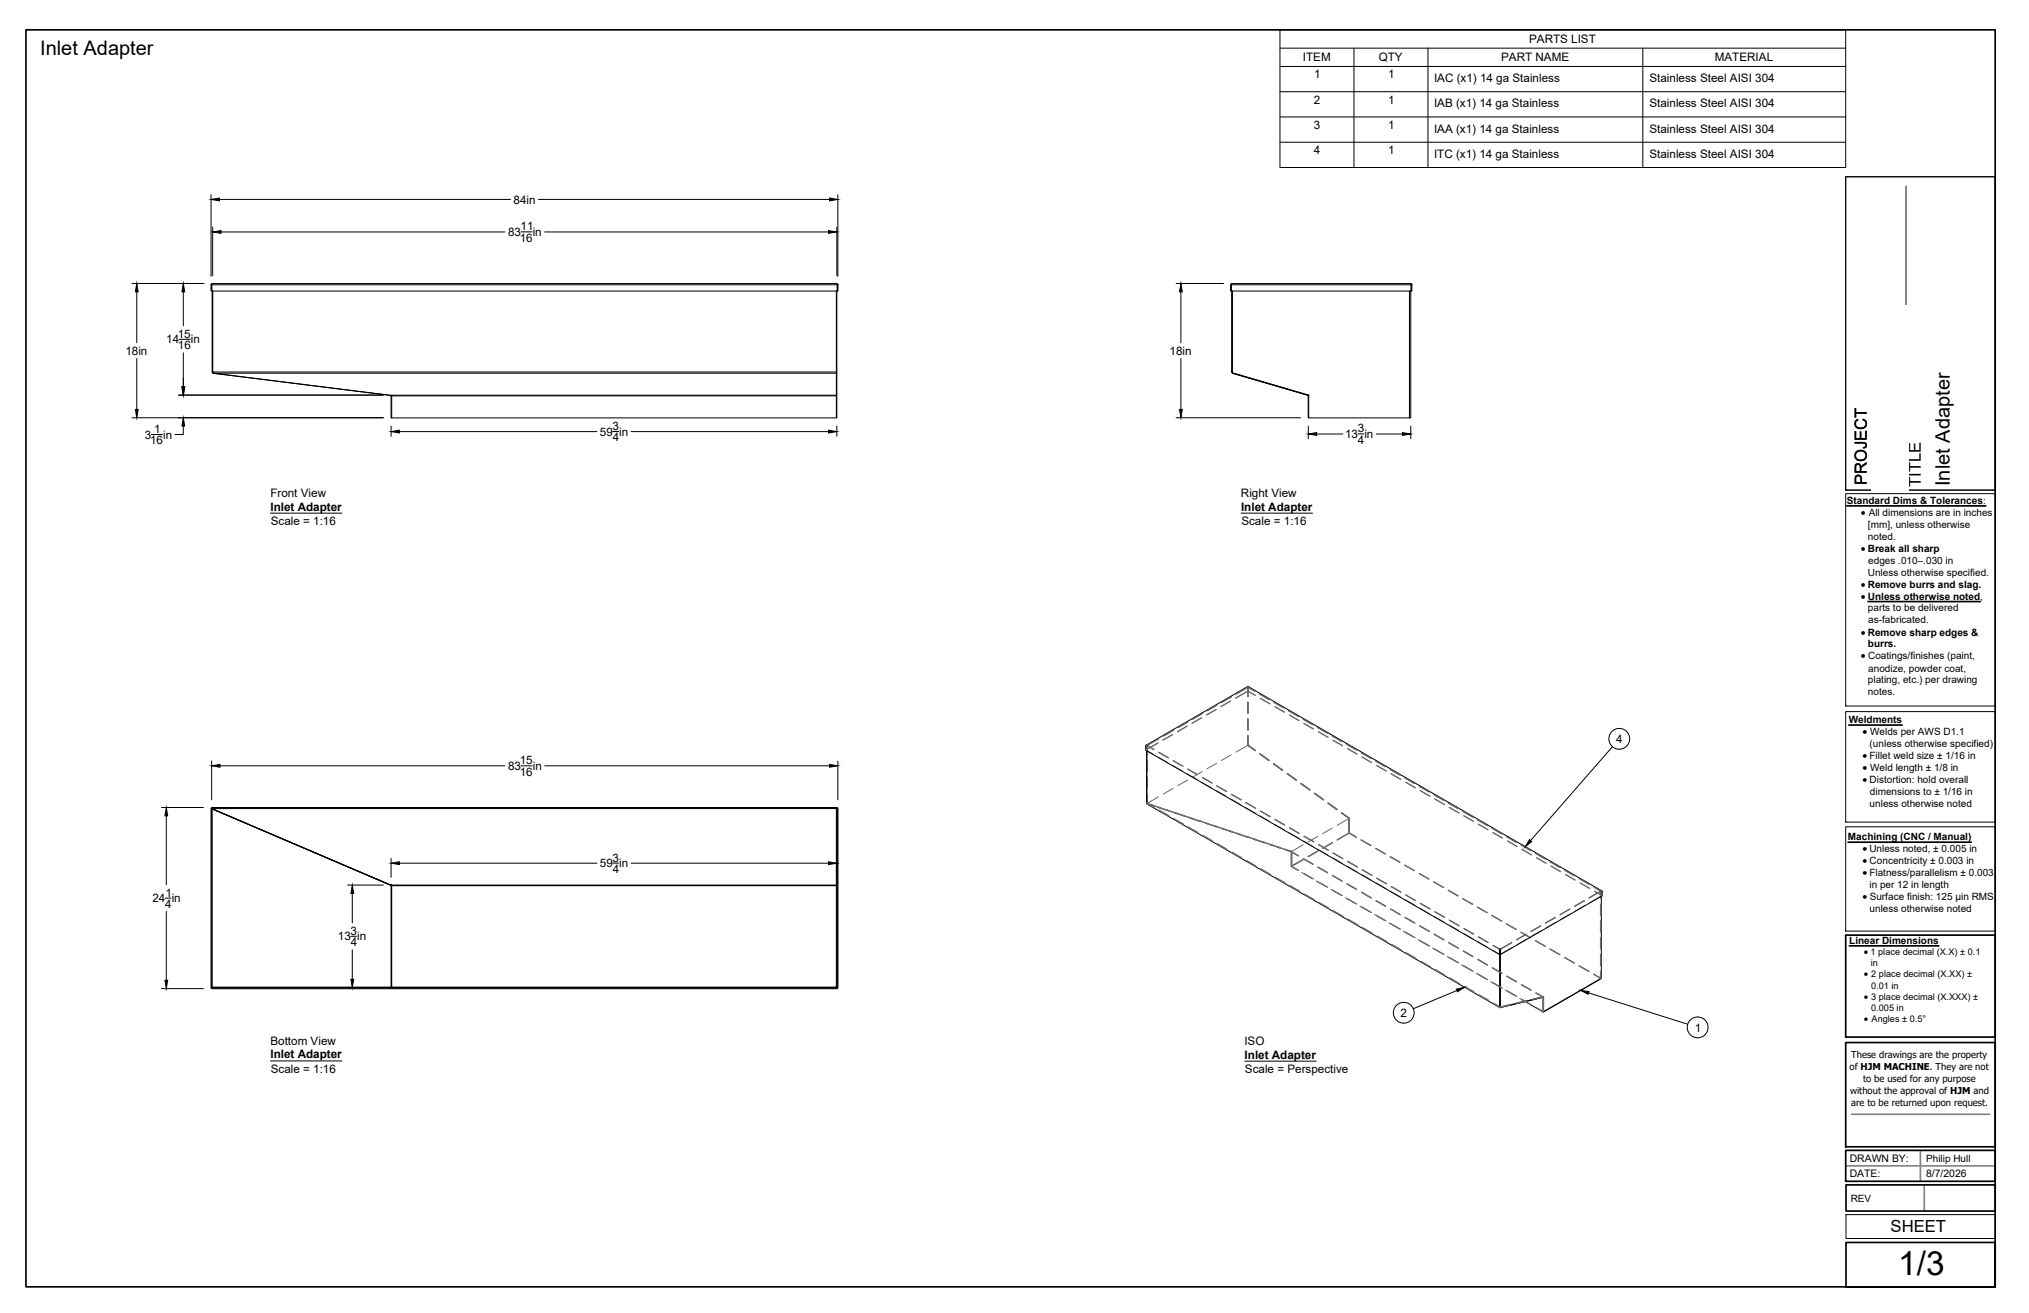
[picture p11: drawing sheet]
<svg xmlns="http://www.w3.org/2000/svg" width="432mm" height="279mm" viewBox="0 0 432 279" stroke-linecap="round" stroke-linejoin="round" font-family="sans-serif">
<!-- layer: Visible -->
<g fill="none" stroke="#000" stroke-width=".21">
<path d="M45.1 60.5l-.1 1.4h-.1v-1.3h.1M45.1 61.9l.2 17.3M45.1 79.2l.3 .2M45.1 60.3h133l.1 1.6h-133.1zM45.2 60.3l-.3 .3M45.3 79.2h.1M45.3 79.2l.2 .2 37.9 4.7v4.8M45.3 79.2l.1 .2M45.3 61.9v17.3M45.4 79.4l37.8 4.7M178 61.9v27h-94.6M178.1 60.3l.2 .3"/>
<path d="M178.1 61.9l-.1 17.4M178.1 79.3l-.1 4.8M178.2 60.5v.1M178.2 60.6h.1v1.3h-.1zM262.1 60.5l-.1 1.4h-.1v-1.3h.1M262.1 60.4l38.1-.1 .1 1.6h-38.3zM262.1 61.9v17.3l.2 .2M262.1 60.3l-.2 .3M262.3 79.2h.1M300.2 60.3l.3 .3M300.2 61.9v27h-21.7v-4.8l-16.3-4.8v-17.4v17.3M300.3 60.5v.1"/>
<path d="M300.3 60.6h.2v1.3h-.2zM83.1 84.1l.1 .2M83.3 84.1l.1 .2M83.4 84.3h-.2v4.6h.2M178.1 84.1l-.1 4.8M278.3 84.1l-16-4.7 16 4.7M278.3 84.1l.1 .1 .1 4.7M278.5 84v.2M278.5 84.1h.1M243.8 158.8v.9l75.4 43.4v11.1M243.9 158.7l-.1 .1M244 158.6h.1"/>
<path d="M244 159.7v11.3l75.2 43.4M244.1 158.6l-.3 .2M244.1 158.6l-.3 .1M244.1 159.8v11.1M265.6 146.1h.1M265.6 146.2l75.3 43.4M265.6 146.2l-21.7 12.4M44.9 172l.3 .1-.1-.1-.1 38.2h-.1zM45.1 171.8h133.1l-.1 .3 .1-.1h-133.1zM45.1 172.2h.3h-.3v37.9h38.1M45.3 172.1l.2 .2-.2-.2h132.7v16.2M45.4 172.2l37.8 16.2"/>
<path d="M178 172.2l.1 16.2-.1 21.5-.2 .1-94.4 .2h94.4l.3-.3M178.2 172h.1v38.2l-.2-.1 .1 .2zM83.2 188.3v.2M83.4 188.3l-37.9-16 37.9 16.1h-.3M83.4 188.2v.1M83.4 188.3h94.6v.2h-94.6zM178.1 188.4v21.5M340.8 190.7v17.5l-12.4 7.1-3.8-2.2M340.8 189.5v.1M341 189.7l-.3-.2 .3 .3M341 189.7v.9l-21.7 12.5v11.2l9.2-2.2v3.2l12.1-7M341 189.7h-.1"/>
<path d="M45.1 210.2l133.1 .1v.1h-133.1l.1-.3zM45.3 210.1l38.1 .1M83.2 210.1v-21.6h.2v21.6M83.2 210.1h.2M83.4 210.1h.1M319.2 202v12.4M319.2 202l.1 .3M319.2 202h.1M319.2 202v.3M319.2 214.4l9.2-2.2v3.1M319.2 202.2l.1 .9zM319.2 202.1v1z"/>
</g>
<!-- layer: Visible Narrow -->
<path d="M45.1 60.6h133.1M45.3 79.2h132.7M45.5 79.4h132.5M262 60.6h38.3M262.1 79.2h.1M262.3 79.3v.1M300 61.9v27M83.4 84.1h94.6M83.4 84.2h94.6M278.3 84v.1M278.4 84.2h.1" fill="none" stroke="#000" stroke-width=".21"/>
<!-- layer: Hidden -->
<g fill="none" stroke="#686868" stroke-width=".21">
<path d="M243.8 158.8l.3-.2 1.4 .8M243.9 159.6l-.1 .1M244 158.6v1.1M244.1 158.6l-.2 .1v.9l1.6 .9M244.1 158.7v1.1M244.1 158.7l1.4 .8M244.2 158.6h.1M244.2 158.6v2M244.2 158.6l-.1 .1M244.2 158.6l1.4 .9M246.4 158.1l-2.5 1.5M246.5 158.1l-2.6 1.5"/>
<path d="M246.5 157.2l-2.5 1.5M246.5 157.2l-2.4 1.5M246.5 157.1l-2.5 1.5M246.6 157.2l-2.4 1.4M249.5 156.3l-2.1 1.2M249.6 156.3l-2.1 1.2M249.6 155.4l-2.1 1.2M249.6 155.3l-2 1.2M249.6 155.4l-2 1.2M249.7 155.4l-2.1 1.2M252.6 154.5l-2.1 1.2M252.7 154.5l-2.1 1.2"/>
<path d="M252.7 153.5l-2 1.2M252.7 153.6l-2.1 1.2M252.8 153.7l-2.1 1.2M253.7 153l2.1-1.2-2 1.2M255.7 152.7l-2.1 1.2M255.8 152.8l-2.1 1.1M255.8 151.8l-2 1.2M255.9 151.9l-2.1 1.2M256.8 151.2l2.1-1.1-2 1.1M258.8 150.9l-2.1 1.2M258.9 151l-2.1 1.2M258.9 150l-2 1.2"/>
<path d="M259 150.1l-2.1 1.2M261.9 149.1l-2.1 1.2M262 149.2l-2.1 1.2M262 148.3l-2.1 1.2M262 148.2l-2.1 1.2M262.1 148.3l-2.1 1.2M265.5 156.5v2.1l1.6 1.2M265.5 146.1v.1M265.5 149.4v2.4M265.5 153v2.3M265.5 147.1l-2.6 1.4M265.6 146.2v.9l-2.6 1.5"/>
<path d="M265.6 146.1l-2.6 1.5M265.6 146.2l-2.6 1.5M265.6 158.6l1.6 1.1M265.6 158.5l1.5 1.2M265.6 146.2v.9l1.5 .9M265.6 146.2v.9M265.6 146.1v.1M265.6 146.2v2M265.6 149.4v2.4M265.6 153v2.4M265.6 156.5v2.1M265.6 146.1l1.5 .9"/>
<path d="M265.6 158.6l-2.6 1.4M265.6 146.2l1.5 .9M265.6 146.3l1.4 .8M265.6 146.3l-.1 1.9M265.6 146.3l-2.5 1.4M265.6 146.2v2.1M265.6 156.6v1.9M265.6 146.2l1.4 .9M265.6 147.1l1.6 .9M268 147.7l2.1 1.2M268.1 147.7l2 1.1M268.1 147.6l2.1 1.2"/>
<path d="M268.1 147.7l2.1 1.2M268.2 148.6l2 1.2M268.2 148.6l2.1 1.2M271.1 149.5l2.1 1.2M271.2 149.4l2.1 1.3M271.2 149.4l2.1 1.2M271.3 150.4l2 1.2M271.3 150.3l2.1 1.2M274.2 151.3l2 1.2M274.3 151.2l2.1 1.2M274.4 152.2l2 1.2M274.4 152.1l2.1 1.2"/>
<path d="M277.3 153.1l2 1.1M277.3 153l2.1 1.2M277.4 153l2.1 1.2M277.5 154l2 1.2M277.5 153.9l2.1 1.2M280.4 154.8l2 1.2M280.4 154.8l2.1 1.2M280.5 154.7l2.1 1.2M280.5 154.8l2.1 1.2M280.5 155.7l2.1 1.2M280.6 155.7l2.1 1.2M283.5 156.6l2 1.2"/>
<path d="M283.5 156.6l2.2 1.2M283.6 156.5l2 1.2M283.6 157.5l2.1 1.2M283.7 157.5l2.1 1.2M286.6 158.4l2 1.2M286.6 158.4l2.1 1.2M286.7 158.3l2 1.2M286.7 158.4l2.1 1.2M286.7 159.3l2.1 1.2M286.8 159.3l2.1 1.2M244.1 170.8l.2 .3zM244.2 168.9l-.1 2 .2 .2-.1-.2"/>
<path d="M244.2 161.8v2.4M244.2 165.4v2.3M244.2 171l1.4 .9M244.3 171.1l1.1 .4M244.3 171l1.4 .8M244.3 171l1.1 .4M244.3 171.1l4.5 1.5M244.4 171l4.4 1.5M246.4 171.8l2.3 .8M246.5 161.1l2.1 1.2M246.5 169.6l-2.5 1.4 1.3 .4M246.6 160l2.1 1.3"/>
<path d="M246.6 160.1l2 1.2M246.7 172.5l2 1.2M246.7 172.4l2.1 1.2M248.2 172.4l2.3 .7M248.3 172.3l2.2 .8M249.6 162.9l2.1 1.2M249.6 167.8l-2 1.2M249.7 161.8l2 1.2M249.7 161.9l2 1.2M249.7 161.9l2.1 1.2M249.7 174.2l2.1 1.2M249.8 172.9l2.3 .8"/>
<path d="M249.8 174.2l2.1 1.1M249.9 173l2.3 .7M249.9 172.9l2.3 .7M251.6 173.5l2.3 .8M251.7 173.4l3.9 1.4M252.7 164.7l2.1 1.2M252.7 166l-2 1.2M252.8 163.6l2.1 1.2M252.8 163.7l2 1.2M252.8 176l2.1 1.2M252.9 176l2.1 1.1M253.2 174.1l2.2 .7"/>
<path d="M253.3 174.1l2.3 .7M255 174.6l2.3 .8M255 174.6l4 1.3M255.8 166.5l2.1 1.2M255.8 164.2l-2 1.2M255.8 165.4l2.1 1.2M255.8 165.5l2.1 1.2M255.9 165.4l2.1 1.2M255.9 177.8l2.1 1.2M256 177.7l2 1.2M256.6 175.2l2.4 .8M258.4 175.8l2.3 .7"/>
<path d="M258.4 175.7l2.3 .7M258.9 168.3l2 1.1M258.9 162.4l-2 1.2M258.9 167.2l2.2 1.2M258.9 167.3l2.1 1.2M259 179.6l2.1 1.2M259.1 179.5l2 1.2M260 176.3l2.2 .8M260.1 176.3l2.3 .8M260.1 176.3l2.3 .7M261.8 176.9l2.3 .8M261.8 176.8l2.3 .8"/>
<path d="M262 170l2 1.2M262 160.6l-2.1 1.2M262 169l2.2 1.2M262 169.1l2.1 1.1M263.4 177.5l2.2 .7M263.5 177.4l2.2 .7M263.5 177.5l7.3 2.4M265.1 171.8l2 1.2M265.1 170.8l2.1 1.2M265.2 170.8l2.1 1.2M265.2 177.9l2.3 .8M266.7 178.6l2.3 .7"/>
<path d="M266.9 178.5l2.2 .8M268.1 160.5l1.9 1.4M268.1 160.4l1.9 1.4M268.1 160.4l2 1.4M268.2 173.6l2 1.2M268.2 160.4l1.9 1.4M268.2 172.6l2.1 1.2M268.6 179.1l2.3 .7M270.1 179.7l2.3 .8M270.3 179.7l2.2 .8M270.3 179.6l2.2 .8M271 162.5l2 1.4-2-1.4"/>
<path d="M271 162.6l1.9 1.4M271.1 162.5l1.9 1.4M271.3 175.4l2 1.2M271.3 174.3l2.1 1.2M271.3 174.4l2.1 1.2M271.4 174.4l2 1.2M273.9 164.6l2 1.4M273.9 164.7l1.9 1.4M274 164.6l1.9 1.4M274.3 177.2l2.1 1.2M274.4 176.1l2.1 1.2M274.4 176.2l2.1 1.2"/>
<path d="M274.5 176.1l2 1.3M276.8 166.8l1.9 1.3M276.8 166.7l1.9 1.4M276.8 166.7l2 1.4M276.9 166.7l1.9 1.4M277.3 179.8l-2.5 1.5M277.4 179l2.1 1.2M277.5 177.9l2 1.2M277.5 178l2 1.2M277.6 177.9l2 1.2M279.7 168.8l1.9 1.4M279.7 168.8l1.9 1.4-1.9-1.4"/>
<path d="M279.8 168.8l1.9 1.4M280.4 178l-2 1.2M280.6 179.7l2.1 1.2M280.6 179.8l2.1 1.2M282.6 170.9l1.9 1.4M282.6 170.9l1.9 1.4-1.9-1.4M282.7 170.9l1.9 1.4M283.5 179.3l-2 1.2 2-1.2M283.5 176.2l-2 1.2M283.6 179.3l-2.1 1.2M285.5 173l1.6 1.2v3.1l-.1-3.1-1.5-1.2M285.5 173l1.6 1.1"/>
<path d="M285.6 172.9l1.6 1.2M287 177.3l-2.5 1.4M287.1 177.3l-2.5 1.5M287.1 177.3l1.5 .8M287.1 174.1l-2.5 1.5M287.1 174.1v3.1M287.1 177.3l1.5 .9M287.2 177.3v-3.2l-.1 3.2M288.7 178.1l-1.6-.9-2.5 1.5M289.6 178.8l2.1 1.1M289.7 178.7l2 1.2M289.7 160.2l2 1.2"/>
<path d="M289.7 178.7l2.1 1.2M289.7 160.1l2.1 1.3M289.8 160.1l2 1.2M289.8 160.2l2.1 1.2M289.8 161.1l2.1 1.2M289.9 161.1l2.1 1.2M292.8 162l2 1.2M292.8 161.9l2.1 1.2M292.9 161.9l2 1.2M292.9 162l2.1 1.2M292.9 162.9l2.1 1.2M293 162.9l2 1.1"/>
<path d="M295.8 163.8l2.1 1.2M295.9 163.7l2.1 1.2M296 163.7l2 1.2M296 163.8l2 1.2M296 164.7l2.1 1.2M296.1 164.6l2.1 1.2M298.9 165.5l2.1 1.3M299 165.5l2.1 1.2M299 165.5l2.1 1.1M299.1 165.5l2 1.2M299.1 166.5l2.1 1.2M299.2 166.4l2 1.2"/>
<path d="M302 167.3l2.1 1.2M302.1 167.3l2.1 1.2M302.1 167.2l2.1 1.2M302.2 167.3l2 1.2M302.2 168.3l2 1.1M302.3 168.2l2 1.2M305.1 169.1l2.1 1.2M305.2 169.1l2.1 1.2M305.2 169l2.1 1.2M305.3 169.1l2 1.2M305.3 170l2.1 1.2M305.4 170l2 1.2"/>
<path d="M308.2 170.9l2.1 1.2M308.3 170.9l2 1.2M308.3 170.8l2.1 1.2M308.4 170.9l2 1.2M308.4 171.8l2.1 1.2M308.5 171.8l2 1.2M311.3 172.7l2.1 1.2M311.4 172.7l2 1.1M311.4 172.6l2.1 1.2M311.4 172.7l2.1 1.2M311.5 173.6l2 1.2M311.6 173.6l2 1.2"/>
<path d="M314.4 174.5l2.1 1.2M314.5 174.4l2 1.2M314.5 174.4l2.1 1.2M314.6 174.5l2 1.2M314.6 175.4l2 1.2M314.6 175.3l2.1 1.3M317.5 176.3l2.1 1.2M317.6 176.2l2.1 1.2M317.7 177.2l2 1.2M317.7 177.1l2.1 1.2M320.6 178.1l2 1.1M320.7 178l2 1.2"/>
<path d="M320.7 178l2.1 1.2M320.7 178.1l2.1 1.1M320.8 179l2 1.1M320.8 178.9l2.1 1.2M323.7 179.8l2.1 1.2M323.8 179.7l2.1 1.2M323.8 179.8l2.1 1.2M262.1 181.4l2.1 1.2M262.2 181.3l2 1.2M265.2 183.2l2.1 1.2M265.3 183.1l2 1.2M268.3 185l2.1 1.2"/>
<path d="M268.4 184.9l2 1.2M271.4 186.8l2.1 1.1M271.4 186.7l2.1 1.2M272 180.3l2.8 1M272 180.2l2.8 .9M273.5 180.8l1.3 .5M273.6 180.8l1.1 .4 .2 .2-.1-.2M273.7 180.8l1.1 .4M274.5 188.5l2.1 1.2M274.5 188.4l2.1 1.2M274.7 181.1h.1M274.8 181.3l1.5 .9"/>
<path d="M274.8 181.3v3.1M274.8 181.1v.1M274.8 181.1l-.1 .1M274.8 181.2h.1M274.8 184.3l2.5-1.4-2.5 1.5 1.2 .7M274.8 181.3v.1M274.8 181.3l.1 3.1zM274.8 184.4l1.5 .9M274.8 181.2l.1 .1M274.8 181.2v.1M274.8 181.2l1.6 .9M274.9 181.3l-.1 3.1v-3"/>
<path d="M274.9 181.3v.1M277 185.7l2.1 1.2M277.4 182.8l2 1.1M277.4 185.9l2 1.1M277.4 182.7l2.1 1.2M277.4 182.9l-2.5 1.5 1.5 .8M277.4 185.8l2.1 1.2M277.6 190.3l2.1 1.2M277.6 190.2l2.1 1.2M280.1 187.5l2.1 1.1M280.4 181.1l-2 1.2M280.4 184.5l2.1 1.2-2-1.1"/>
<path d="M280.5 187.6l2 1.2M280.5 184.4l2.1 1.3M280.5 181.1l-2.1 1.2M280.5 187.6l2.1 1.2M280.5 180.8l2.1 1.1M280.7 192.1l2 1.2M280.7 192l2.1 1.2M283.2 189.2l2.4 1.4M283.5 186.3l2.1 1.2M283.6 186.2l2 1.2M283.6 189.4l2.1 1.2M283.6 182.5l2.1 1.2"/>
<path d="M283.7 181.5l2.1 1.2M283.7 181.5l2 1.3M283.8 193.9l2 1.2M283.8 193.8l2.1 1.2M286.3 191l2.4 1.4M286.6 188.1l2.1 1.2M286.7 188.1l2 1.2M286.7 188l2 1.2M286.7 191.2l2.1 1.2M286.7 184.3l2.1 1.2M286.8 183.3l2 1.1M286.8 183.3l2 1.2"/>
<path d="M286.9 183.3l2 1.2M286.9 195.7l2 1.2M286.9 195.6l2.1 1.2M289.4 192.8l2 1.2M289.7 189.9l2.1 1.2M289.8 189.9l2 1.2M289.8 193l2 1.2M289.8 189.8l2 1.2M289.8 193l2.1 1.2M289.8 186.1l2.1 1.2M289.9 185l2 1.2M289.9 185.1l2 1.2"/>
<path d="M289.9 185.1l2.1 1.2M290 197.5l2 1.1M290 197.4l2.1 1.2M292.5 194.6l2 1.2M292.7 180.5l2.1 1.2M292.8 180.5l2.1 1.2-2.1-1.2M292.8 194.8l2.1 1.2M292.9 191.6l2 1.2M292.9 194.8l2.1 1.1M292.9 187.9l2.1 1.2M293 186.8l2.1 1.3M293 186.9l2 1.2"/>
<path d="M293.1 199.2l2 1.2M293.1 199.2l2.1 1.2M294.9 192.9l-2.1-1.2 2.1 1.2M295.6 196.4l2.4 1.4M295.8 182.3l2.1 1.2M295.9 182.3l2.1 1.2M296 193.4l2 1.2M296 196.5l2.1 1.2M296 189.7l2.1 1.2M296.1 188.6l2.1 1.2M296.1 188.7l2 1.2M298 194.6l-2.1-1.1 2.1 1.2"/>
<path d="M298.7 198.2l2.4 1.4M298.9 184.1l2 1.2M299 184.1l2 1.2M299 184.1l2.1 1.2M299 195.3l2.1 1.1M299 195.2l2.1 1.2M299.1 198.3l2.1 1.2M299.1 191.5l2.1 1.2M299.1 190.4l2.1 1.2M299.1 190.5l2.1 1.2M299.2 190.4l2.1 1.2M301.8 199.9l2 1.2"/>
<path d="M302 185.9l2 1.2M302 185.9l2.1 1.2M302.1 197l2 1.2M302.1 197l2.1 1.1M302.2 193.3l2 1.2M302.2 192.2l2.2 1.2M302.2 192.3l2.1 1.2M305.1 187.7l2 1.2M305.1 187.6l2.1 1.2M305.2 187.7l2.1 1.2M305.2 198.8l2.1 1.2-2.1-1.2M305.2 198.7l2.1 1.2"/>
<path d="M305.3 195.1l2 1.1M305.3 194l2.1 1.2M305.3 194.1l2.1 1.1M305.4 194l2.1 1.2M308.2 189.5l2 1.2M308.2 189.4l2.1 1.2M308.3 189.5l2 1.1M308.4 196.8l2 1.2M308.4 195.8l2.1 1.2M308.5 195.8l2.1 1.2M311.3 191.3l2 1.1M311.3 191.2l2.1 1.2"/>
<path d="M311.4 191.2l2 1.2M311.5 198.6l2 1.2M311.5 197.6l2.1 1.2M311.5 197.5l2.1 1.3M314.3 193l2.1 1.2M314.4 193l2.1 1.2M314.5 193l2 1.2M314.6 199.4l2.1 1.2M314.6 199.3l2.1 1.3M317.4 194.8l2.1 1.2M317.5 194.8l2.1 1.2M320.5 196.6l2.1 1.2"/>
<path d="M320.6 196.6l2.1 1.2M323.6 198.4l2.1 1.2M323.7 198.4l2.1 1.2M323.8 180.7l2.1 1.2M323.9 180.7l2.1 1.2M324.7 198.8l-2 1.2M324.8 198.9l-2.1 1.1M324.8 198.8l-2 1.1M324.9 199.8l-2.1 1.2M326.8 181.6l2 1.2M326.8 181.6l2.1 1.2M326.9 181.5l2.1 1.2"/>
<path d="M326.9 181.6l2.1 1.2M326.9 182.5l2.1 1.2M327 182.5l2.1 1.2M327.8 197l-2 1.2M327.9 197.1l-2.1 1.2M327.9 197l-2 1.2M328 198l-2.1 1.2M329.9 183.4l2 1.2M329.9 183.4l2.1 1.2M330 183.3l2 1.2M330 183.4l2.1 1.2M330 184.3l2.1 1.2"/>
<path d="M330.1 184.3l2.1 1.2M331 195.3l-2.1 1.2M331 195.2l-2.1 1.2M331.1 196.3l-2.1 1.1M333 185.2l2 1.2M333 185.2l2.1 1.2M333.1 185.1l2 1.2M333.1 185.2l2.1 1.2M333.1 186.1l2.1 1.2M333.2 186.1l2.1 1.2M334 193.5l-2 1.1M334.1 193.5l-2.1 1.2"/>
<path d="M334.1 193.4l-2 1.2M334.2 194.5l-2.1 1.1M336.1 187l2 1.2M336.1 186.9l2.1 1.2M336.2 186.9l2 1.2M336.2 187l2.1 1.2M336.2 187.9l2.1 1.2M336.3 187.9l2 1.1M337.1 191.7l-2.1 1.2M337.2 191.7l-2.1 1.2M337.2 191.6l-2 1.2M337.3 192.7l-2.1 1.2"/>
<path d="M339.2 188.8l1.4 .9-2.5 1.4M339.2 188.7l1.5 1-2.5 1.4M339.3 188.7l1.5 .8M339.3 188.8l1.5 .9M339.3 189.7l1.6 .9M339.4 189.6l1.5 1M340.6 189.6v1.6M340.6 192.4v2.4M340.6 195.9v2.4M340.6 199.5v2.4M340.7 189.6v1.6M340.7 192.4v2.4"/>
<path d="M340.7 195.9v2.4M340.7 199.5v2.4M340.7 189.5l.3 .3M340.7 189.6l.2 .1M340.8 189.6l-2.6 1.4M340.8 189.6v1.1M340.9 189.7v.9l-2.6 1.5M340.9 189.7h.1M340.9 190.6h.1M296.1 201l2.1 1.2M296.2 201l2.1 1.1M299.2 202.8l2.1 1.2"/>
<path d="M299.3 202.7l2 1.2M302.1 200.2l2.1 1.1M302.2 200.1l2 1.2M302.3 204.6l2.1 1.2M302.4 204.5l2 1.2M304.8 201.7l2.1 1.2M305.2 201.9l2.1 1.2M305.3 201.9l2 1.2M305.4 206.4l2.1 1.2M305.5 206.3l2 1.2M308 203.5l2.4 1.4M308.3 200.6l2 1.2"/>
<path d="M308.3 200.6l2.1 1.2M308.3 200.5l2.1 1.2M308.4 203.7l2 1.2M308.5 208.2l2.1 1.2M308.6 208.1l2 1.2M311 205.3l2.5 1.4M311.4 202.4l2 1.2M311.4 202.4l2.1 1.2M311.4 202.3l2.1 1.2M311.5 205.5l2 1.2M311.6 210l2.1 1.2M311.7 209.9l2 1.2"/>
<path d="M314.1 207.1l2.1 1.2M314.5 207.3l2 1.2M314.5 204.1l2.1 1.2M314.6 207.3l2 1.1M314.6 200.4l2 1.2M314.7 211.8l2.1 1.1M314.7 211.7l2.1 1.2M316.5 205.4l-2-1.2 2 1.2M317.2 208.9l2.1 1.2M317.6 206l2 1.2M317.6 209.1l2 1.2M317.6 205.9l2.1 1.2"/>
<path d="M317.6 209l2.1 1.2M317.7 201.2l1.5 .8v1.1M317.7 201.1l1.5 .9M317.8 201.2l1.4 .8M317.8 213.5l1.4 .9M317.8 213.4l1.4 .8M319.2 214.2l.1 .2M319.2 202v2M319.2 202h.1M319.2 202.1h.1M319.2 205.2v2.4M319.2 208.7v2.4"/>
<path d="M319.2 212.3v2M319.2 214.3h.1M319.3 202v1.1M320.3 210.7l2.4 1.3M320.7 207.7l2.1 1.2M320.7 210.8l2.1 1.2M321.5 213.8l-2.2 .6M321.5 213.8l-2.3 .5M321.7 200.6l-2.5 1.4M321.8 200.5l-2.6 1.5M321.8 201.6l-2.6 1.5-1.6-.9M322.6 213.5l2.4-.6-2.3 .6"/>
<path d="M322.7 208.9l-2-1.1 2 1.2M323.4 212.4l1.2 .7M323.7 209.6l2.1 1.1M323.8 212.7l2 1.1M323.8 209.5l2.1 1.2M323.8 212.6l2.1 1.2M325 213l-2.4 .6M326.7 200.2l2.1 1.2M326.8 200.2l2 1.1M326.8 200.2l2.1 1.2M326.9 214.4l1.5 .9M326.9 211.2l1.5 .9"/>
<path d="M328.3 212.2l.1 3.1v-3.1M328.3 212.2l-2.2 .5M328.3 212.2l-1.5-.9 1.6 .9M328.4 212.1l.1 3.2M328.4 212.1l-2.3 .5 2.2-.5 .1 .1M328.4 212.1h.1M329.8 202l2.1 1.2M329.9 201.9l2.1 1.2M329.9 202l2.1 1.2M330.9 213.8l-2.5 1.5-1.5-.9M332.9 203.8l2.1 1.2M333 203.7l2 1.2"/>
<path d="M333 203.8l2.1 1.1M334 212.1l-2.1 1.2M336 205.5l2.1 1.2M336.1 205.5l2.1 1.2-2.1-1.2M337.1 210.3l-2.1 1.2M339.1 207.3l1.5 .9-2.5 1.5M339.2 207.3l1.4 .8v.2M339.2 207.3l1.6 .9M340.6 203.1v2.4M340.6 206.7v1.5M340.7 203.1v2.4M340.7 206.7v1.5"/>
</g>
<!-- layer: Titleblock -->
<path d="M405.6 39.7v64.6M394.1 237.1h29.3M392.8 248.1h31.8M408.7 244.8v6.6M409.5 252.1v5.6" fill="none" stroke="#848484" stroke-width=".36"/>
<path d="M5.5 6.4h419.1v267.4v-9.4h-31.7v9.4h31.7h-419.1zM393 107.7h29.6M397.5 128h23.9M393.4 154.3h11.4M393.3 179.2h26.2M392.8 199h31.8v21.7h-31.8zM393.6 201.3h19M392.8 221.8h31.8v22.2h-31.8zM392.8 244.8h31.8v6.6h-31.8zM392.9 252.1h31.7v5.6h-31.7z" fill="none" stroke="#000" stroke-width=".36"/>
<path d="M392.8 37.6h31.8v66.7h-31.8zM392.8 105.1h31.8v45.1h-31.8zM392.8 151.4h31.8v23.5h-31.8zM392.8 175.9h31.8v22.2h-31.8zM392.9 258.5h31.7v5h-31.7z" fill="none" stroke="#000" stroke-width=".21"/>
<!-- layer: Notes -->
<path d="M57.6 109.2h15.2M264.1 109.2h15.2M57.6 225.8h15.2M264.9 225.8h15.2" fill="none" stroke="#000" stroke-width=".21"/>
<!-- layer: FD_Dimensions -->
<g fill="none" stroke="#000" stroke-width=".21">
<path d="M44.9 41.4v17.4M45.3 48.3v10.4M46.7 42.4h61.9M47 49.4h60.5M110.9 49.3h2.4M114.6 42.4h61.9M115.9 49.4h60.4M178.1 48.3v10.4M178.3 41.4v17.4M28.1 60.3h15.3M29.1 62.1v10.8M29.1 76.3v10.8"/>
<path d="M38.1 72.2h2.4M39 62.1v7.2M39 75.1v7.2M250.3 60.3h10.1M251.3 62.1v10.8M251.3 76.3v10.8M28.1 88.9h53.5M32.2 92.5h2.4M38 84.1h43.6M39 90.7v1.8h-1.8M83.2 90.7v2.2M85 91.8h42"/>
<path d="M130.4 91.8h1.3M134.3 91.8h42M178.1 90.7v2.2M250.3 88.9h26.5M278.4 90.7v2.7M280.2 92.4h5.6M289 92.3h1.2M292.9 92.4h5.5M300.2 90.7v2.7M34.4 171.8h8.9M35.4 173.6v14.7M45 161.9v8.3"/>
<path d="M46.8 163h60.6M110.9 163h2.4M115.9 163h60.6M178.3 161.9v8.3M35.2 191.1h1.2M35.4 194v14.6M74 188.3h7.6M74.7 199.2h1.2M75 190.1v6.3M83.2 182.7v4M85 183.7h42M130.4 183.7h1.3"/>
<path d="M134.3 183.7h42M178.1 182.7v4M34.4 210.4h8.9M74 210.2h7.6M75 202.1v6.3"/>
</g>
<g fill="#000" stroke="#000" stroke-width=".21">
<path d="M44.9 42.4l1.8-.3v.6zM45.3 49.4l1.7-.3v.6zM176.3 49.1l1.8 .3-1.8 .3zM176.5 42.1l1.8 .3-1.8 .3zM29.1 60.3l.3 1.8h-.6zM39 60.3l.3 1.8h-.6zM251.3 60.3l.3 1.8h-.6zM28.8 87.1h.6l-.3 1.8zM38.7 82.3h.6l-.3 1.8zM39 88.9l.3 1.8h-.6zM83.2 91.8l1.8-.3v.6zM176.3 91.5l1.8 .3-1.8 .3z"/>
<path d="M251 87.1h.6l-.3 1.8zM278.4 92.4l1.8-.3v.5zM298.4 92.1l1.8 .3-1.8 .2zM35.4 171.8l.3 1.8h-.6zM45 163l1.8-.3v.6zM176.5 162.7l1.8 .3-1.8 .3zM75 188.3l.3 1.8h-.6zM83.2 183.7l1.8-.3v.6zM176.3 183.4l1.8 .3-1.8 .3zM35.1 208.6h.6l-.3 1.8zM74.7 208.4h.6l-.3 1.8z"/>
</g>
<!-- layer: Parts Lists -->
<path d="M272.4 6.4h120.4v29.2h-120.4zM272.4 10.2h120.4M272.4 14.1h120.4M272.4 19.5h120.4M288.1 10.2v25.4M303.9 10.2v25.4M349.6 10.2v25.4M272.4 24.9h120.4M272.4 30.3h120.4" fill="none" stroke="#000" stroke-width=".21"/>
<!-- layer: Balloons -->
<g fill="none" stroke="#000" stroke-width=".21">
<circle cx="344.6" cy="157.2" r="2.21"/>
<circle cx="298.7" cy="215.5" r="2.21"/>
<circle cx="361.3" cy="218.6" r="2.21"/>
</g>
<!-- layer: 0 -->
<path d="M325.5 178.7l.4 .4-1.3 1.1zM309.9 210.5l1.8-.4-1.5 1zM336.4 210.8l1.8 .2-.2 .6z" fill="#000" stroke="#000" stroke-width=".21"/>
<path d="M343.1 158.9l-17.4 20M310 210.8l-9.2 3.9M338.1 211.3l21.1 6.7" fill="none" stroke="#000" stroke-width=".21"/>
<g fill="#fff" stroke="#fff" stroke-width=".35">
<path d="M399.4 66.2h5.3v37.3h-5.3z"/>
<path d="M399.4 87.5h5.3v16h-5.3z"/>
<path d="M399.4 66.2h5.3v19.8h-5.3z"/>
</g>
<path d="M398.3 64.9h7.9v39.5h-7.9z" fill="#fff"/>
<text font-size="7.1" x="404" y="271.4">1/3</text>
<g font-size="4.3">
<text x="8.6" y="11.7">Inlet Adapter</text>
<text x="415" y="103.4" transform="rotate(-90 415 103.4)">Inlet Adapter</text>
</g>
<g font-size="3.5">
<text x="397.3" y="103.3" transform="rotate(-90 397.3 103.3)">PROJECT</text>
<text x="408.7" y="103.6" transform="rotate(-90 408.7 103.6)">TITLE</text>
<text x="402.3" y="262.1">SHEET</text>
</g>
<g font-size="2.5">
<text x="325.4" y="9.2">PARTS LIST</text>
<text x="277.3" y="13.1">ITEM</text>
<text x="279.7" y="16.7">1</text>
<text x="293.4" y="13">QTY</text>
<text x="295.4" y="16.7">1</text>
<text x="305.2" y="17.5">IAC (x1) 14 ga Stainless</text>
<text x="319.5" y="13.1">PART NAME</text>
<text x="351" y="17.5">Stainless Steel AISI 304</text>
<text x="364.9" y="13.1">MATERIAL</text>
<text x="279.6" y="22.1">2</text>
<text x="295.4" y="22.1">1</text>
<text x="305.2" y="22.8">IAB (x1) 14 ga Stainless</text>
<text x="351" y="22.8">Stainless Steel AISI 304</text>
<text x="279.6" y="27.4">3</text>
<text x="295.4" y="27.4">1</text>
<text x="305.2" y="28.2">IAA (x1) 14 ga Stainless</text>
<text x="351" y="28.2">Stainless Steel AISI 304</text>
<text x="279.6" y="32.8">4</text>
<text x="295.4" y="32.8">1</text>
<text x="305.2" y="33.6">ITC (x1) 14 ga Stainless</text>
<text x="351" y="33.6">Stainless Steel AISI 304</text>
<text x="109.3" y="43.3">84in</text>
<text x="108.1" y="50.2">83</text>
<text x="110.6" y="51.5">16</text>
<text x="110.8" y="49">11</text>
<text x="113.4" y="50.2">in</text>
<text x="37.8" y="71.9">15</text>
<text x="26.7" y="75.5">18in</text>
<text x="35.4" y="73.1">14</text>
<text x="37.9" y="74.3">16</text>
<text x="40.6" y="73.1">in</text>
<text x="248.9" y="75.5">18in</text>
<text x="30.8" y="93.3">3</text>
<text x="31.9" y="94.6">16</text>
<text x="32.8" y="92.2">1</text>
<text x="34.7" y="93.3">in</text>
<text x="127.7" y="92.7">59 in</text>
<text x="130.4" y="91.5">3</text>
<text x="130.4" y="93.9">4</text>
<text x="286.3" y="93.2">13 in</text>
<text x="288.9" y="92">3</text>
<text x="289" y="94.4">4</text>
<text x="57.5" y="105.7">Front View</text>
<text x="264.1" y="105.7">Right View</text>
<text x="57.6" y="108.7">Inlet Adapter</text>
<text x="57.6" y="111.7">Scale = 1:16</text>
<text x="264.1" y="108.7">Inlet Adapter</text>
<text x="264.2" y="111.7">Scale = 1:16</text>
<text x="343.9" y="158.1">4</text>
<text x="108.1" y="163.9">83</text>
<text x="110.6" y="162.7">15</text>
<text x="110.6" y="165.1">16</text>
<text x="113.4" y="163.9">in</text>
<text x="127.7" y="184.6">59 in</text>
<text x="130.4" y="183.4">3</text>
<text x="130.4" y="185.7">4</text>
<text x="35.2" y="190.8">1</text>
<text x="32.4" y="192">24 in</text>
<text x="35.2" y="193.2">4</text>
<text x="71.9" y="200.1">13 in</text>
<text x="74.6" y="198.9">3</text>
<text x="74.6" y="201.3">4</text>
<text x="298.1" y="216.4">2</text>
<text x="360.7" y="219.5">1</text>
<text x="57.6" y="222.3">Bottom View</text>
<text x="57.6" y="225.2">Inlet Adapter</text>
<text x="264.8" y="222.3">ISO</text>
<text x="264.9" y="225.3">Inlet Adapter</text>
<text x="57.6" y="228.2">Scale = 1:16</text>
<text x="264.9" y="228.3">Scale = Perspective</text>
</g>
<g font-size="2.3">
<text x="396" y="109.8">· All dimensions are in inches</text>
<text x="396" y="140.3">· Coatings/finishes (paint,</text>
<text x="396.4" y="156.4">· Welds per AWS D1.1</text>
<text x="396.4" y="161.5">· Fillet weld size ± 1/16 in</text>
<text x="396.4" y="164.1">· Weld length ± 1/8 in</text>
<text x="396.4" y="166.6">· Distortion: hold overall</text>
<text x="396.4" y="181.3">· Unless noted, ± 0.005 in</text>
<text x="396.4" y="183.9">· Concentricity ± 0.003 in</text>
<text x="396.4" y="186.4">· Flatness/parallelism ± 0.003</text>
<text x="396.4" y="191.6">· Surface finish: 125 µin RMS</text>
</g>
<g font-size="2.2">
<text x="396" y="117.4">· Break all sharp</text>
<text x="396" y="125">· Remove burrs and slag.</text>
<text x="396" y="127.6">· Unless otherwise noted,</text>
<text x="396" y="135.2">· Remove sharp edges &amp;</text>
<text x="393.7" y="250.5">DATE:</text>
<text x="393.7" y="247.2">DRAWN BY:</text>
<text x="409.9" y="250.5">8/7/2026</text>
</g>
<g font-size="2.1">
<text x="393" y="107.2">Standard Dims &amp; Tolerances:</text>
<text x="397.5" y="112.3">[mm], unless otherwise</text>
<text x="397.5" y="114.9">noted.</text>
<text x="397.6" y="119.9">edges .010–.030 in</text>
<text x="397.5" y="122.5">Unless otherwise specified.</text>
<text x="397.5" y="130.1">parts to be delivered</text>
<text x="397.5" y="137.8">burrs.</text>
<text x="397.6" y="132.7">as-fabricated.</text>
<text x="397.6" y="142.9">anodize, powder coat,</text>
<text x="397.5" y="145.4">plating, etc.) per drawing</text>
<text x="397.5" y="148">notes.</text>
<text x="393.4" y="153.8">Weldments</text>
<text x="397.9" y="159">(unless otherwise specified)</text>
<text x="397.9" y="171.7">unless otherwise noted</text>
<text x="398" y="169.2">dimensions to ± 1/16 in</text>
<text x="393.3" y="178.8">Machining (CNC / Manual)</text>
<text x="397.8" y="189">in per 12 in length</text>
<text x="397.9" y="194.1">unless otherwise noted</text>
<text x="393.6" y="200.8">Linear Dimensions</text>
<text x="396.7" y="203.2">· 1 place decimal (X.X) ± 0.1</text>
<text x="396.7" y="208">· 2 place decimal (X.XX) ±</text>
<text x="396.7" y="212.8">· 3 place decimal (X.XXX) ±</text>
<text x="396.7" y="217.6">· Angles ± 0.5°</text>
<text x="409.9" y="247.2">Philip Hull</text>
<text x="393.9" y="255.7">REV</text>
</g>
<g font-size="2">
<text x="398.2" y="205.6">in</text>
<text x="398.2" y="210.4">0.01 in</text>
<text x="398.2" y="215.2">0.005 in</text>
<text x="393.6" y="227.7">of HJM MACHINE. They are not</text>
<text x="394" y="225.2">These drawings are the property</text>
<text x="393.7" y="232.8">without the approval of HJM and</text>
<text x="396.5" y="230.3">to be used for any purpose</text>
<text x="393.9" y="235.3">are to be returned upon request.</text>
</g>
</svg>
